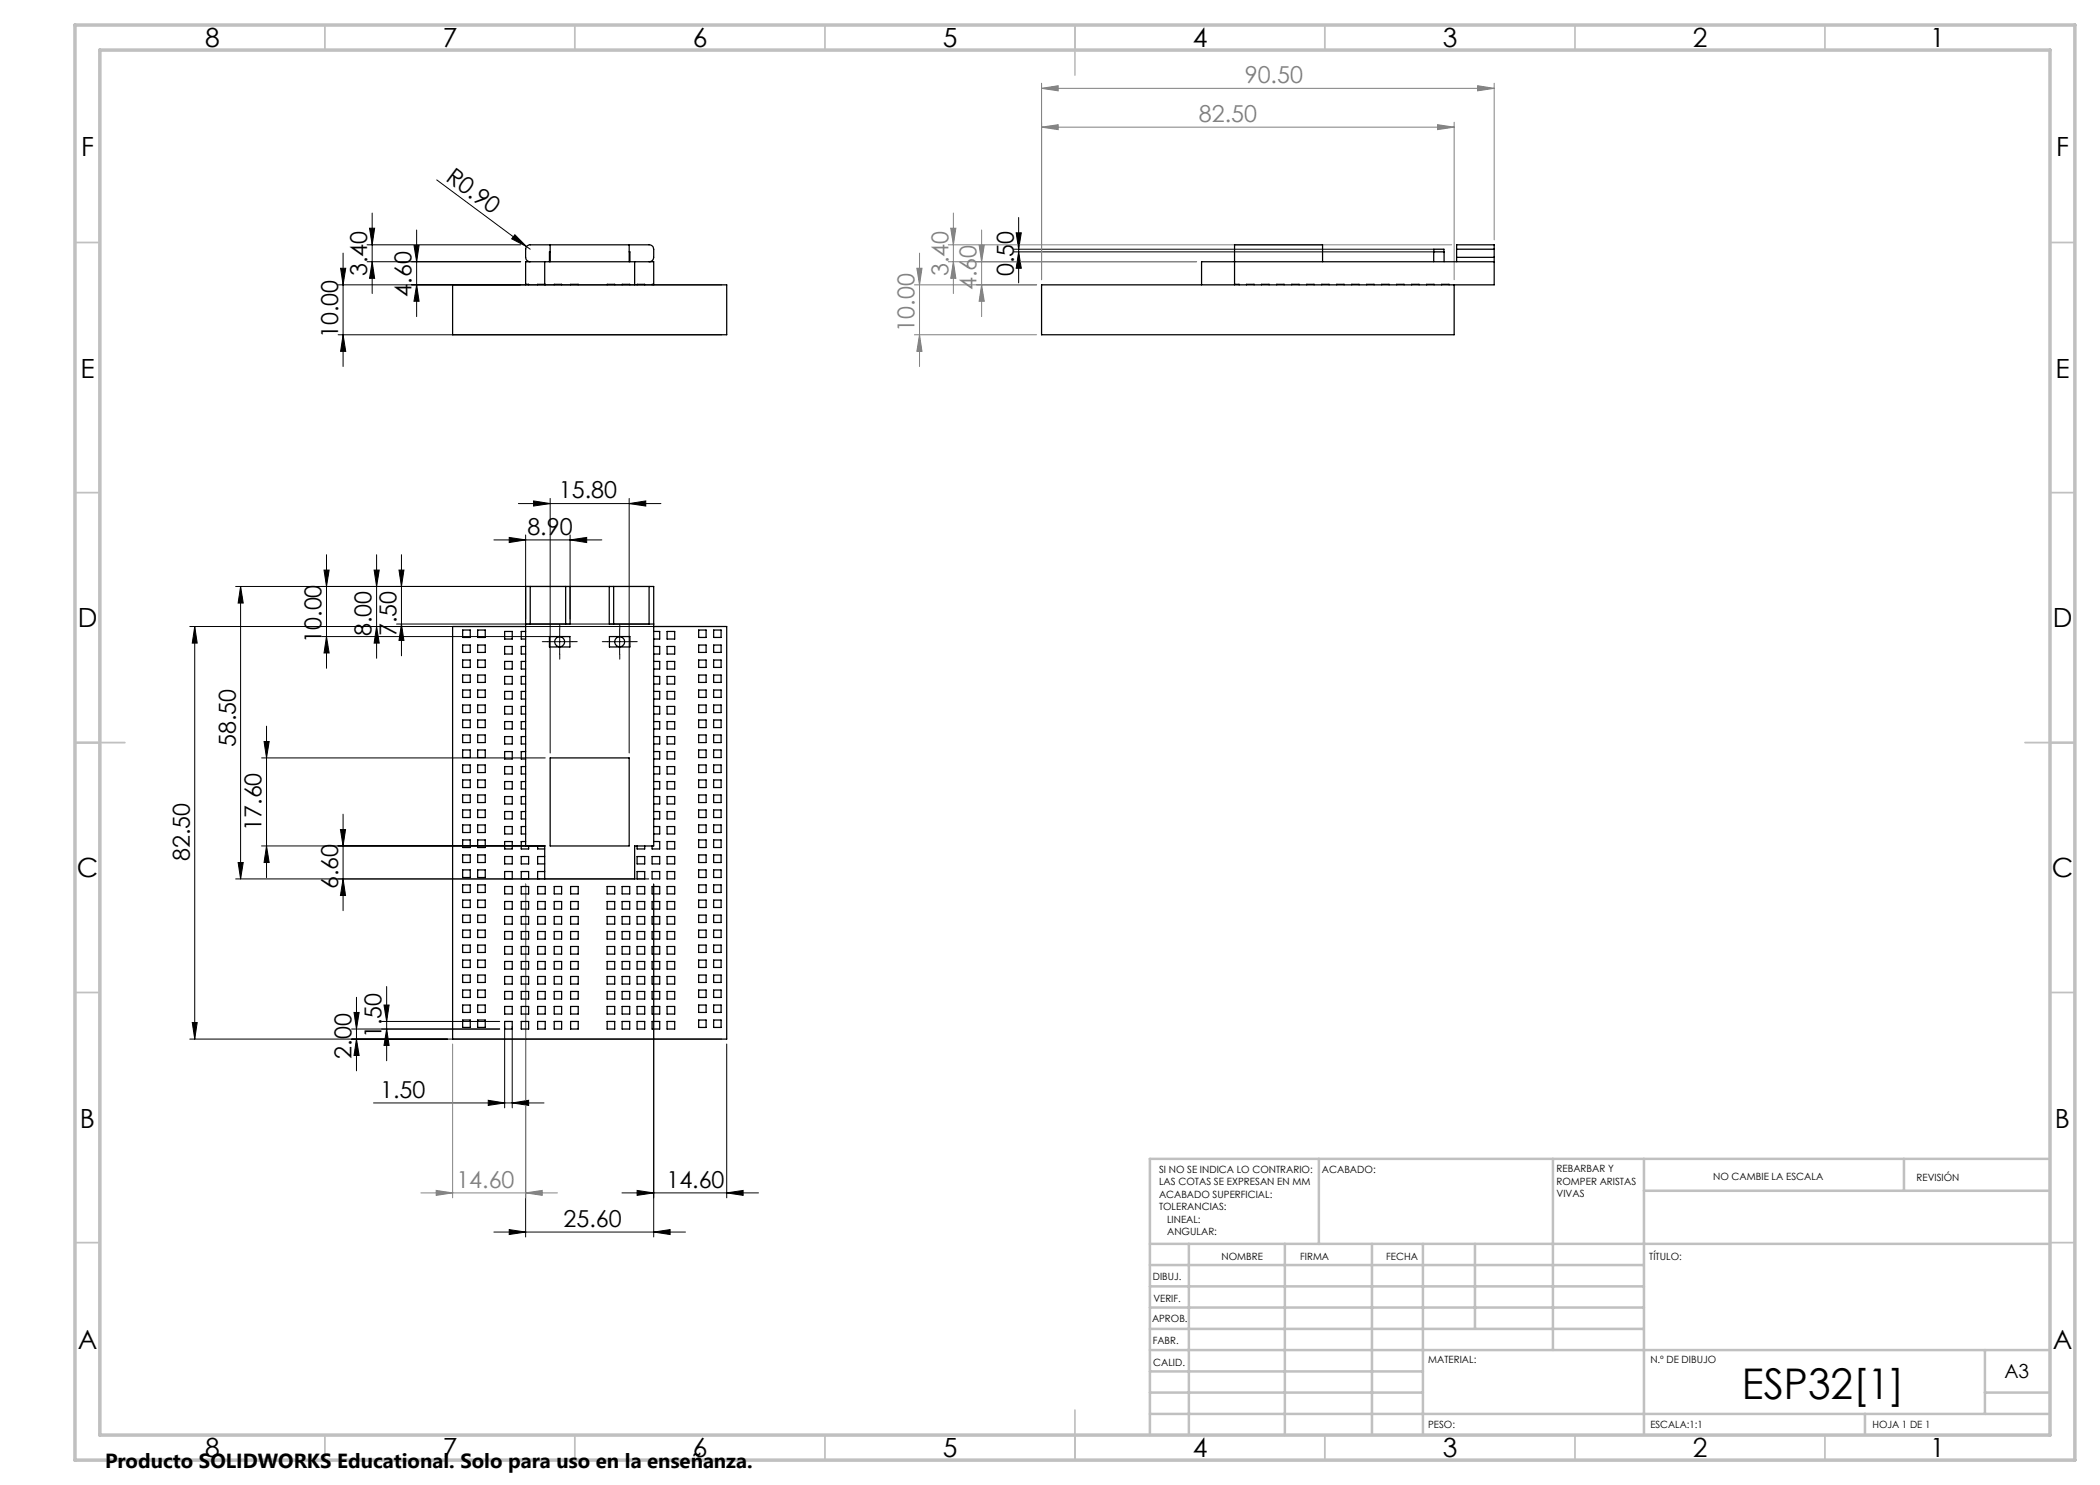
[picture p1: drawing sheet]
<svg xmlns="http://www.w3.org/2000/svg" width="420mm" height="297mm" viewBox="0 0 420 297" stroke-linecap="round" stroke-linejoin="round" font-family="sans-serif">
<g fill="none" stroke="#000" stroke-width=".2">
<path d="M87.3 36l18 13.3M67.6 57h76.7M68.1 53.7h1l-.5 3.3zM68.6 50.6v22.7M73.4 52.3h30.7M73.4 49h30.7M73.9 45.6h1l-.5 3.4zM74.4 52.3l.5 3.4h-1zM74.4 42.6v16.1M82.8 49.1h1l-.5 3.2zM83.3 57l.5 3.3h-1zM83.3 46v17.3"/>
<path d="M103 47l2.3 2.3-3-1.5zM105.3 49.3l.7 .5M202.7 50.4h84.1M202.7 49.8h84.1M203.2 46.6h1.1l-.6 3.2zM203.7 43.5v13.1M203.7 50.4l.6 3.3h-1.1zM67.6 67h76.7M68.6 67l.5 3.3h-1zM110 99.7v50.9M125.8 99.7v50.9M47.1 117.3h82.7"/>
<path d="M48.1 117.3l.5 3.3h-1zM48.1 117.3v58.5M64.8 114h1l-.5 3.3zM65.3 110.9v22.8M74.8 114h1l-.5 3.3zM75.3 110.9v20.8M79.8 114h1l-.5 3.3zM80.3 110.9v20.3M98.8 108h21.6M101.8 107.5l3.3 .5-3.3 .5zM103.7 100.7h28.5M105.1 107v16.8"/>
<path d="M106.7 100.2l3.3 .5-3.3 .5zM114 108l3.3-.5v1zM114 107v16.8M125.8 100.7l3.4-.5v1zM38 125.3h106.3M38.9 125.3v82.5M38.9 125.3l.5 3.3h-.9zM64.3 127.3h48.7M65.3 127.3l.5 3.3h-1zM75.3 125.3l.5 3.3h-1zM79.3 124.8h50.5M80.3 124.8l.5 3.3h-1z"/>
<path d="M109.4 128.3h5M111.9 125.9v4.9M121.4 128.3h5M123.9 125.9v4.9M52.3 151.6h56.7M52.8 148.3h1l-.5 3.3zM53.3 145.2v30.3M47.1 175.8h82.7M47.6 172.5h1l-.5 3.3zM52.3 169.2h56.7M53.3 169.2l.5 3.3h-1zM68.1 165.9h1l-.5 3.3z"/>
<path d="M68.6 175.8l.5 3.3h-1zM68.6 162.8v19.3M105.1 176.8v70.6M130.7 176.8v70.6M71.3 199.5v14.7M77.3 197.3v14.9M38 207.8h106.3M38.5 204.5h.9l-.5 3.3zM70.3 205.8h29.6M70.8 202.5h1l-.5 3.3zM71.3 207.8l.5 3.3h-1zM76.3 204.3h23.6"/>
<path d="M76.8 201h1l-.5 3.3zM77.3 205.8l.5 3.3h-1zM100.9 205.3v16.3M102.4 205.3v16.3M145.3 208.8v30.8M74.7 220.6h34.1M97.6 220.1l3.3 .5-3.3 .5zM102.4 220.6l3.3-.5v1zM124.4 238.6h27.3M127.4 238.1l3.3 .5-3.3 .5zM145.3 238.6l3.3-.5v1zM98.8 246.4h38.3"/>
<path d="M101.8 245.9l3.3 .5-3.3 .5zM130.7 246.4l3.3-.5v1z"/>
</g>
<g fill="none" stroke="#808080" stroke-width=".2">
<path d="M208.3 17.7l3.3-.6v1.1zM208.3 16.6v39.3M208.3 17.7h90.5M295.5 17.1l3.3 .6-3.3 .5zM298.8 16.6v31.4M208.3 25.4l3.3-.5v1zM208.3 25.4h82.5M287.5 24.9l3.3 .5-3.3 .5zM290.8 24.4v31.5M182.9 57h24.4M183.4 53.7h1l-.5 3.3zM183.9 50.6v22.7"/>
<path d="M189.7 49h100.6M189.7 52.3h49.6M190.1 45.6h1.1l-.5 3.4zM190.7 52.3l.5 3.4h-1.1zM190.7 42.6v16.1M195.8 49.1h1l-.5 3.2zM196.3 57l.5 3.3h-1zM196.3 46v17.3M182.9 67h24.4M183.9 67l.5 3.3h-1zM105.1 176.8v62.8M90.5 208.8v30.8"/>
<path d="M84.2 238.6h27.3M87.2 238.1l3.3 .5-3.3 .5zM105.1 238.6l3.3-.5v1z"/>
</g>
<path d="M109.5 128.3h-1M112 125.8v-1M112 130.8v1M114.5 128.3h1M121.5 128.3h-1M124 125.8v-1M124 130.8v1M126.5 128.3h1" fill="none" stroke="#000" stroke-width=".2" stroke-dasharray="15.2 1.3 1.3 1.3"/>
<g fill="none" stroke="#c0c0c0" stroke-width=".35">
<path d="M65 5v5M115 5v5M165 5v5M215 5v10M265 5v5M315 5v5M365 5v5M15 48.5h5M410 48.5h5M15 98.5h5M410 98.5h5M15 148.5h10"/>
<path d="M405 148.5h10M15 198.5h5M410 198.5h5M15 248.5h5M410 248.5h5M65 287v5M115 287v5M165 287v5M215 282v10M265 287v5M315 287v5M365 287v5"/>
</g>
<g fill="none" stroke="#c0c0c0" stroke-width=".5">
<path d="M263.8 231.8v17M310.6 231.8v38.2M328.8 231.8v55.2M328.8 238.2h81.2M380.8 231.8v6.4M410 231.8h-180v55.2M230 248.8h180M230 257.3h98.8M230 253h98.8M237.8 248.8v38.2M257 248.8v38.2M274.4 248.8v38.2"/>
<path d="M284.6 248.8v38.2M295 248.8v17M230 265.8h98.8M230 261.5h98.8M230 278.5h54.6M230 274.3h54.6M230 270h180M397 278.5h13M397 270v12.8M230 282.8h180M373 282.8v4.2"/>
</g>
<path d="M15 5h400v287h-400zM20 10h390v277h-390z" fill="none" stroke="#c0c0c0" stroke-width=".7"/>
<g fill="#000">
<path d="M103 47l2.3 2.3-3-1.5z"/>
<path d="M68.1 53.7h1l-.5 3.3zM68.6 67l.5 3.3h-1zM82.8 49.1h1l-.5 3.2zM83.3 57l.5 3.3h-1zM38.9 125.3l.5 3.3h-.9zM38.5 204.5h.9l-.5 3.3zM79.8 114h1l-.5 3.3zM80.3 124.8l.5 3.3h-1zM70.8 202.5h1l-.5 3.3zM71.3 207.8l.5 3.3h-1zM64.8 114h1l-.5 3.3zM65.3 127.3l.5 3.3h-1z"/>
<path d="M74.4 52.3l.5 3.4h-1zM73.9 45.6h1l-.5 3.4zM203.7 50.4l.6 3.3h-1.1zM203.2 46.6h1.1l-.6 3.2zM47.6 172.5h1l-.5 3.3zM48.1 117.3l.5 3.3h-1zM75.3 125.3l.5 3.3h-1zM74.8 114h1l-.5 3.3zM77.3 205.8l.5 3.3h-1zM76.8 201h1l-.5 3.3z"/>
<path d="M101.8 107.5l3.3 .5-3.3 .5zM114 108l3.3-.5v1z"/>
<path d="M125.8 100.7l3.4-.5v1zM106.7 100.2l3.3 .5-3.3 .5z"/>
<path d="M53.3 169.2l.5 3.3h-1zM52.8 148.3h1l-.5 3.3zM68.6 175.8l.5 3.3h-1zM68.1 165.9h1l-.5 3.3z"/>
<path d="M97.6 220.1l3.3 .5-3.3 .5zM102.4 220.6l3.3-.5v1z"/>
<path d="M127.4 238.1l3.3 .5-3.3 .5zM145.3 238.6l3.3-.5v1z"/>
<path d="M130.7 246.4l3.3-.5v1zM101.8 245.9l3.3 .5-3.3 .5z"/>
</g>
<g fill="#808080">
<path d="M105.1 238.6l3.3-.5v1zM87.2 238.1l3.3 .5-3.3 .5z"/>
<path d="M208.3 25.4l3.3-.5v1zM287.5 24.9l3.3 .5-3.3 .5zM208.3 17.7l3.3-.6v1.1zM295.5 17.1l3.3 .6-3.3 .5z"/>
<path d="M190.1 45.6h1.1l-.5 3.4zM190.7 52.3l.5 3.4h-1.1zM195.8 49.1h1l-.5 3.2zM196.3 57l.5 3.3h-1zM183.4 53.7h1l-.5 3.3zM183.9 67l.5 3.3h-1z"/>
</g>
<g fill="none" stroke="#000" stroke-width=".25">
<path d="M90.5 57h54.8v10h-54.8zM105.1 56.9h.6v.1M105.1 57v-4.7h25.6v4.7M106 52.3a.9 .9 0 0 1-.9-.8v-1.7a.9 .9 0 0 1 .9-.8h23.8a.9 .9 0 0 1 .9 .8v1.7a.9 .9 0 0 1-.9 .8M107.5 57v-.1h1.5v.1M108.9 52.3v4.7M110 49v3.3M110 50.4h-.1v1.9M110.8 57v-.1h1.5v.1M114.1 57v-.1h1.5v.1M121.4 57v-.1h1.5v.1M124.4 57v-.1h1.5v.1"/>
<path d="M125.8 49v3.3M125.8 50.4h.2v1.9M126.9 52.3v4.7M127.4 57v-.1h1.5v.1M130.7 56.9h-.3v.1M246.9 56.9h.9v.1M249.3 57v-.1h1.5v.1M252.3 57v-.1h1.5v.1M255.3 57v-.1h1.5v.1M258.3 57v-.1h1.5v.1M261.3 57v-.1h1.5v.1M264.3 57v-.1h1.5v.1"/>
<path d="M264.5 52.3v-3.3h-17.6v8M267.3 57v-.1h1.5v.1M270.3 57v-.1h1.5v.1M273.3 57v-.1h1.5v.1M276.3 57v-.1h1.5v.1M279.3 57v-.1h1.5v.1M282.3 57v-.1h1.5v.1M285.3 57v-.1h1.5v.1M286.7 52.3l.1-2.5h2v2.5M286.7 50.4h2.1M288.3 57v-.1h1.5v.1M291.3 49.8v-.8h7.5v.8"/>
<path d="M291.3 51.5v.8M291.3 49.8h7.5M291.3 49.8v1.7M291.3 51.5h7.5M298.8 51.5v.8M298.8 52.3v4.7h-90.5v10h82.5v-10M298.8 52.3h-58.5v4.7M298.8 49.8v1.7M106 117.3h-.9v51.9h3.8v6.6M106 117.3v7.5M106 117.3h7.1M113.1 117.3h.9"/>
<path d="M113.1 117.3v7.5M114 117.3v7.5h-.9M114 117.3h7.8M121.8 117.3v7.5h.9M121.8 117.3h.9M122.7 117.3h7.1M122.7 117.3v7.5M129.8 117.3h.9v51.9h-3.8v6.6h-19.4v-1.5h1.4M129.8 117.3v7.5M92.5 126h1.6v1.5h-1.6zM92.5 129h1.6v1.5h-1.6zM92.5 132h1.6v1.5h-1.6z"/>
<path d="M92.5 135h1.6v1.5h-1.6zM92.5 138h1.6v1.5h-1.6zM95.5 126h1.5v1.5h-1.5zM95.5 129h1.5v1.5h-1.5zM95.5 132h1.5v1.5h-1.5zM95.5 135h1.5v1.5h-1.5zM95.5 138h1.5v1.5h-1.5zM100.9 126.3h1.5v1.5h-1.5zM100.9 129.3h1.5v1.5h-1.5zM100.9 132.3h1.5v1.5h-1.5zM100.9 135.3h1.5v1.5h-1.5zM100.9 138.3h1.5v1.5h-1.5z"/>
<path d="M105.1 124.8h.9M105.1 125.3h-14.6v82.5h54.8v-82.5h-14.6M105.1 138.3h-.9v1.5h.9M105.1 135.3h-.9v1.5h.9M105.1 132.3h-.9v1.5h.9M105.1 129.3h-.9v1.5h.9M105.1 126.3h-.9v1.5h.9M106 124.8h7.1M109.9 127.3h4.1v2.1h-4.1zM121.9 127.3h4.1v2.1h-4.1zM122.7 124.8h7.1M129.8 124.8h.9"/>
<path d="M130.7 138.3h1.2v1.5h-1.2M130.7 135.3h1.2v1.5h-1.2M130.7 132.3h1.2v1.5h-1.2M130.7 129.3h1.2v1.5h-1.2M130.7 126.3h1.2v1.5h-1.2M133.4 126.3h1.5v1.5h-1.5zM133.4 129.3h1.5v1.5h-1.5zM133.4 132.3h1.5v1.5h-1.5zM133.4 135.3h1.5v1.5h-1.5zM133.4 138.3h1.5v1.5h-1.5zM139.7 126h1.5v1.5h-1.5zM139.7 138h1.5v1.5h-1.5z"/>
<path d="M139.7 132h1.5v1.5h-1.5zM139.7 129h1.5v1.5h-1.5zM139.7 135h1.5v1.5h-1.5zM142.7 126h1.5v1.5h-1.5zM142.7 138h1.5v1.5h-1.5zM142.7 132h1.5v1.5h-1.5zM142.7 129h1.5v1.5h-1.5zM142.7 135h1.5v1.5h-1.5zM92.5 141h1.6v1.5h-1.6zM92.5 144h1.6v1.5h-1.6zM92.5 147h1.6v1.5h-1.6zM92.5 150h1.6v1.5h-1.6z"/>
<path d="M92.5 153h1.6v1.5h-1.6zM92.5 156h1.6v1.5h-1.6zM92.5 159h1.6v1.5h-1.6zM95.5 141h1.5v1.5h-1.5zM95.5 144h1.5v1.5h-1.5zM95.5 147h1.5v1.5h-1.5zM95.5 150h1.5v1.5h-1.5zM95.5 153h1.5v1.5h-1.5zM95.5 156h1.5v1.5h-1.5zM95.5 159h1.5v1.5h-1.5zM100.9 141.3h1.5v1.5h-1.5zM100.9 144.3h1.5v1.5h-1.5z"/>
<path d="M100.9 147.3h1.5v1.5h-1.5zM100.9 150.3h1.5v1.5h-1.5zM100.9 153.3h1.5v1.5h-1.5zM100.9 156.3h1.5v1.5h-1.5zM100.9 159.3h1.5v1.5h-1.5zM105.1 150.3h-.9v1.5h.9M105.1 147.3h-.9v1.5h.9M105.1 144.3h-.9v1.5h.9M105.1 141.3h-.9v1.5h.9M105.1 156.3h-.9v1.5h.9M105.1 153.3h-.9v1.5h.9M105.1 159.3h-.9v1.5h.9"/>
<path d="M110 151.6h15.8v17.6h-15.8zM130.7 150.3h1.2v1.5h-1.2M130.7 147.3h1.2v1.5h-1.2M130.7 144.3h1.2v1.5h-1.2M130.7 141.3h1.2v1.5h-1.2M130.7 153.3h1.2v1.5h-1.2M130.7 156.3h1.2v1.5h-1.2M130.7 159.3h1.2v1.5h-1.2M133.4 141.3h1.5v1.5h-1.5zM133.4 144.3h1.5v1.5h-1.5zM133.4 147.3h1.5v1.5h-1.5zM133.4 150.3h1.5v1.5h-1.5z"/>
<path d="M133.4 153.3h1.5v1.5h-1.5zM133.4 156.3h1.5v1.5h-1.5zM133.4 159.3h1.5v1.5h-1.5zM139.7 144h1.5v1.5h-1.5zM139.7 141h1.5v1.5h-1.5zM139.7 150h1.5v1.5h-1.5zM139.7 147h1.5v1.5h-1.5zM139.7 156h1.5v1.5h-1.5zM139.7 153h1.5v1.5h-1.5zM139.7 159h1.5v1.5h-1.5zM142.7 144h1.5v1.5h-1.5zM142.7 141h1.5v1.5h-1.5z"/>
<path d="M142.7 150h1.5v1.5h-1.5zM142.7 147h1.5v1.5h-1.5zM142.7 156h1.5v1.5h-1.5zM142.7 153h1.5v1.5h-1.5zM142.7 159h1.5v1.5h-1.5zM92.5 162h1.6v1.5h-1.6zM92.5 165h1.6v1.5h-1.6zM92.5 168h1.6v1.5h-1.6zM92.5 171h1.6v1.5h-1.6zM92.5 174h1.6v1.5h-1.6zM92.5 177h1.6v1.5h-1.6zM95.5 162h1.5v1.5h-1.5z"/>
<path d="M95.5 165h1.5v1.5h-1.5zM95.5 168h1.5v1.5h-1.5zM95.5 171h1.5v1.5h-1.5zM95.5 174h1.5v1.5h-1.5zM95.5 177h1.5v1.5h-1.5zM100.9 174.3h1.5v1.5h-1.5zM100.9 162.3h1.5v1.5h-1.5zM100.9 165.3h1.5v1.5h-1.5zM100.9 168.3h1.5v1.5h-1.5zM100.9 171.3h1.5v1.5h-1.5zM100.9 177.3h1.5v1.5h-1.5zM104.2 171.3h1.5v1.5h-1.5z"/>
<path d="M104.2 174.3h1.5v1.5h-1.5zM104.2 177.3h1.5v1.5h-1.5zM105.1 168.3h-.9v1.5h1.5v-.6M105.1 162.3h-.9v1.5h.9M105.1 165.3h-.9v1.5h.9M107.5 177.3h1.5v1.5h-1.5zM107.5 169.2v.6h1.4M108.9 171.3h-1.4v1.5h1.4M110.8 177.3h1.5v1.5h-1.5zM114.1 177.3h1.5v1.5h-1.5zM121.4 177.3h1.5v1.5h-1.5zM124.4 177.3h1.5v1.5h-1.5z"/>
<path d="M127.4 169.2v.6h1.5v-.6M127.4 171.3h1.5v1.5h-1.5zM127.4 174.3h1.5v1.5h-1.5zM127.4 177.3h1.5v1.5h-1.5zM130.4 171.3h1.5v1.5h-1.5zM130.4 174.3h1.5v1.5h-1.5zM130.4 177.3h1.5v1.5h-1.5zM130.7 168.3h1.2v1.5h-1.5v-.6M130.7 162.3h1.2v1.5h-1.2M130.7 165.3h1.2v1.5h-1.2M133.4 174.3h1.5v1.5h-1.5zM133.4 162.3h1.5v1.5h-1.5z"/>
<path d="M133.4 165.3h1.5v1.5h-1.5zM133.4 168.3h1.5v1.5h-1.5zM133.4 171.3h1.5v1.5h-1.5zM133.4 177.3h1.5v1.5h-1.5zM139.7 177h1.5v1.5h-1.5zM139.7 174h1.5v1.5h-1.5zM139.7 168h1.5v1.5h-1.5zM139.7 165h1.5v1.5h-1.5zM139.7 162h1.5v1.5h-1.5zM139.7 171h1.5v1.5h-1.5zM142.7 177h1.5v1.5h-1.5zM142.7 174h1.5v1.5h-1.5z"/>
<path d="M142.7 168h1.5v1.5h-1.5zM142.7 165h1.5v1.5h-1.5zM142.7 162h1.5v1.5h-1.5zM142.7 171h1.5v1.5h-1.5zM92.5 180h1.6v1.5h-1.6zM92.5 183h1.6v1.5h-1.6zM92.5 186h1.6v1.5h-1.6zM92.5 189h1.6v1.5h-1.6zM92.5 192h1.6v1.5h-1.6zM92.5 195h1.6v1.5h-1.6zM92.5 198h1.6v1.5h-1.6zM95.5 192h1.5v1.5h-1.5z"/>
<path d="M95.5 189h1.5v1.5h-1.5zM95.5 180h1.5v1.5h-1.5zM95.5 183h1.5v1.5h-1.5zM95.5 186h1.5v1.5h-1.5zM95.5 195h1.5v1.5h-1.5zM95.5 198h1.5v1.5h-1.5zM100.9 180.3h1.5v1.5h-1.5zM100.9 183.3h1.5v1.5h-1.5zM100.9 186.3h1.5v1.5h-1.5zM100.9 189.3h1.5v1.5h-1.5zM100.9 192.3h1.5v1.5h-1.5zM100.9 195.3h1.5v1.5h-1.5z"/>
<path d="M100.9 198.3h1.5v1.5h-1.5zM104.2 180.3h1.5v1.5h-1.5zM104.2 183.3h1.5v1.5h-1.5zM104.2 186.3h1.5v1.5h-1.5zM104.2 189.3h1.5v1.5h-1.5zM104.2 192.3h1.5v1.5h-1.5zM104.2 195.3h1.5v1.5h-1.5zM104.2 198.3h1.5v1.5h-1.5zM107.5 180.3h1.5v1.5h-1.5zM107.5 183.3h1.5v1.5h-1.5zM107.5 186.3h1.5v1.5h-1.5zM107.5 189.3h1.5v1.5h-1.5z"/>
<path d="M107.5 192.3h1.5v1.5h-1.5zM107.5 195.3h1.5v1.5h-1.5zM107.5 198.3h1.5v1.5h-1.5zM110.8 180.3h1.5v1.5h-1.5zM110.8 183.3h1.5v1.5h-1.5zM110.8 186.3h1.5v1.5h-1.5zM110.8 189.3h1.5v1.5h-1.5zM110.8 192.3h1.5v1.5h-1.5zM110.8 195.3h1.5v1.5h-1.5zM110.8 198.3h1.5v1.5h-1.5zM114.1 180.3h1.5v1.5h-1.5zM114.1 183.3h1.5v1.5h-1.5z"/>
<path d="M114.1 186.3h1.5v1.5h-1.5zM114.1 189.3h1.5v1.5h-1.5zM114.1 192.3h1.5v1.5h-1.5zM114.1 195.3h1.5v1.5h-1.5zM114.1 198.3h1.5v1.5h-1.5zM121.4 180.3h1.5v1.5h-1.5zM121.4 183.3h1.5v1.5h-1.5zM121.4 186.3h1.5v1.5h-1.5zM121.4 189.3h1.5v1.5h-1.5zM121.4 192.3h1.5v1.5h-1.5zM121.4 195.3h1.5v1.5h-1.5zM121.4 198.3h1.5v1.5h-1.5z"/>
<path d="M124.4 180.3h1.5v1.5h-1.5zM124.4 183.3h1.5v1.5h-1.5zM124.4 186.3h1.5v1.5h-1.5zM124.4 189.3h1.5v1.5h-1.5zM124.4 192.3h1.5v1.5h-1.5zM124.4 195.3h1.5v1.5h-1.5zM124.4 198.3h1.5v1.5h-1.5zM127.4 180.3h1.5v1.5h-1.5zM127.4 183.3h1.5v1.5h-1.5zM127.4 186.3h1.5v1.5h-1.5zM127.4 189.3h1.5v1.5h-1.5zM127.4 192.3h1.5v1.5h-1.5z"/>
<path d="M127.4 195.3h1.5v1.5h-1.5zM127.4 198.3h1.5v1.5h-1.5zM130.4 180.3h1.5v1.5h-1.5zM130.4 183.3h1.5v1.5h-1.5zM130.4 186.3h1.5v1.5h-1.5zM130.4 189.3h1.5v1.5h-1.5zM130.4 192.3h1.5v1.5h-1.5zM130.4 195.3h1.5v1.5h-1.5zM130.4 198.3h1.5v1.5h-1.5zM133.4 180.3h1.5v1.5h-1.5zM133.4 183.3h1.5v1.5h-1.5zM133.4 186.3h1.5v1.5h-1.5z"/>
<path d="M133.4 189.3h1.5v1.5h-1.5zM133.4 192.3h1.5v1.5h-1.5zM133.4 195.3h1.5v1.5h-1.5zM133.4 198.3h1.5v1.5h-1.5zM139.7 192h1.5v1.5h-1.5zM139.7 189h1.5v1.5h-1.5zM139.7 186h1.5v1.5h-1.5zM139.7 198h1.5v1.5h-1.5zM139.7 195h1.5v1.5h-1.5zM139.7 180h1.5v1.5h-1.5zM139.7 183h1.5v1.5h-1.5zM142.7 192h1.5v1.5h-1.5z"/>
<path d="M142.7 189h1.5v1.5h-1.5zM142.7 186h1.5v1.5h-1.5zM142.7 198h1.5v1.5h-1.5zM142.7 195h1.5v1.5h-1.5zM142.7 180h1.5v1.5h-1.5zM142.7 183h1.5v1.5h-1.5zM92.5 201h1.6v1.5h-1.6zM92.5 204h1.6v1.5h-1.6zM95.5 201h1.5v1.5h-1.5zM95.5 204h1.5v1.5h-1.5zM100.9 201.3h1.5v1.5h-1.5zM100.9 204.3h1.5v1.5h-1.5z"/>
<path d="M104.2 201.3h1.5v1.5h-1.5zM104.2 204.3h1.5v1.5h-1.5zM107.5 201.3h1.5v1.5h-1.5zM107.5 204.3h1.5v1.5h-1.5zM110.8 201.3h1.5v1.5h-1.5zM110.8 204.3h1.5v1.5h-1.5zM114.1 201.3h1.5v1.5h-1.5zM114.1 204.3h1.5v1.5h-1.5zM121.4 201.3h1.5v1.5h-1.5zM121.4 204.3h1.5v1.5h-1.5zM124.4 201.3h1.5v1.5h-1.5zM124.4 204.3h1.5v1.5h-1.5z"/>
<path d="M127.4 201.3h1.5v1.5h-1.5zM127.4 204.3h1.5v1.5h-1.5zM130.4 201.3h1.5v1.5h-1.5zM130.4 204.3h1.5v1.5h-1.5zM133.4 204.3h1.5v1.5h-1.5zM133.4 201.3h1.5v1.5h-1.5zM139.7 204h1.5v1.5h-1.5zM139.7 201h1.5v1.5h-1.5zM142.7 204h1.5v1.5h-1.5zM142.7 201h1.5v1.5h-1.5z"/>
<circle cx="111.9" cy="128.4" r="1"/>
<circle cx="123.9" cy="128.4" r="1"/>
</g>
<text font-size="8.5" x="348.4" y="279.7">ESP32[1]</text>
<g font-size="5.3">
<text x="41" y="9.5">8</text>
<text x="88.5" y="9.5">7</text>
<text x="138.5" y="9.5">6</text>
<text x="188.5" y="9.5">5</text>
<text x="238.5" y="9.5">4</text>
<text x="288.5" y="9.5">3</text>
<text x="338.5" y="9.5">2</text>
<text x="386" y="9.5">1</text>
<text x="16.2" y="31.2">F</text>
<text x="411.2" y="31.2">F</text>
<text x="16.1" y="75.5">E</text>
<text x="411.1" y="75.5">E</text>
<text x="15.5" y="125.5">D</text>
<text x="410.5" y="125.5">D</text>
<text x="15.4" y="175.5">C</text>
<text x="410.4" y="175.5">C</text>
<text x="16" y="225.5">B</text>
<text x="411" y="225.5">B</text>
<text x="15.5" y="269.7">A</text>
<text x="410.5" y="269.7">A</text>
<text x="41" y="291.5">8</text>
<text x="88.5" y="291.5">7</text>
<text x="138.5" y="291.5">6</text>
<text x="188.5" y="291.5">5</text>
<text x="238.5" y="291.5">4</text>
<text x="288.5" y="291.5">3</text>
<text x="338.5" y="291.5">2</text>
<text x="386" y="291.5">1</text>
</g>
<g font-size="4.7" fill="#808080">
<text x="249" y="16.6">90.50</text>
<text x="239.8" y="24.4">82.50</text>
<text x="189.7" y="55.3" transform="rotate(-90 189.7 55.3)">3.40</text>
<text x="195.3" y="58.1" transform="rotate(-90 195.3 58.1)">4.60</text>
<text x="182.9" y="66.3" transform="rotate(-90 182.9 66.3)">10.00</text>
<text x="91.3" y="237.5">14.60</text>
</g>
<g font-size="4.7">
<text x="89" y="36" transform="rotate(37 89 36)">R0.90</text>
<text x="73.4" y="55.2" transform="rotate(-90 73.4 55.2)">3.40</text>
<text x="82.3" y="59.3" transform="rotate(-90 82.3 59.3)">4.60</text>
<text x="202.7" y="55.3" transform="rotate(-90 202.7 55.3)">0.50</text>
<text x="67.6" y="67.7" transform="rotate(-90 67.6 67.7)">10.00</text>
<text x="111.8" y="99.7">15.80</text>
<text x="105.5" y="107">8.90</text>
<text x="64.3" y="128.6" transform="rotate(-90 64.3 128.6)">10.00</text>
<text x="74.3" y="127.3" transform="rotate(-90 74.3 127.3)">8.00</text>
<text x="79.3" y="127.3" transform="rotate(-90 79.3 127.3)">7.50</text>
<text x="47.1" y="149.4" transform="rotate(-90 47.1 149.4)">58.50</text>
<text x="52.3" y="166.2" transform="rotate(-90 52.3 166.2)">17.60</text>
<text x="38" y="172.2" transform="rotate(-90 38 172.2)">82.50</text>
<text x="67.6" y="177.8" transform="rotate(-90 67.6 177.8)">6.60</text>
<text x="76.3" y="207.6" transform="rotate(-90 76.3 207.6)">1.50</text>
<text x="70.3" y="211.7" transform="rotate(-90 70.3 211.7)">2.00</text>
<text x="76" y="219.5">1.50</text>
<text x="133.3" y="237.5">14.60</text>
<text x="112.7" y="245.4">25.60</text>
</g>
<text font-size="4.1" x="21" y="293.7">Producto SOLIDWORKS Educational. Solo para uso en la enseñanza.</text>
<text font-size="3.9" x="400.9" y="275.5">A3</text>
<g font-size="2">
<text x="231.8" y="234.6">SI NO SE INDICA LO CONTRARIO:</text>
<text x="231.8" y="237.1">LAS COTAS SE EXPRESAN EN MM</text>
<text x="231.8" y="239.6">ACABADO SUPERFICIAL:</text>
<text x="264.4" y="234.6">ACABADO:</text>
<text x="311.3" y="234.5">REBARBAR Y</text>
<text x="311.3" y="237">ROMPER ARISTAS</text>
<text x="311.3" y="239.5">VIVAS</text>
<text x="342.6" y="236">NO CAMBIE LA ESCALA</text>
<text x="383.3" y="236.2">REVISIÓN</text>
<text x="231.8" y="242.1">TOLERANCIAS:</text>
<text x="233.4" y="244.6">LINEAL:</text>
<text x="233.4" y="247.1">ANGULAR:</text>
<text x="244.3" y="252">NOMBRE</text>
<text x="260" y="251.9">FIRMA</text>
<text x="277.2" y="251.9">FECHA</text>
<text x="329.9" y="251.9">TÍTULO:</text>
<text x="230.6" y="256.1">DIBUJ.</text>
<text x="230.7" y="260.3">VERIF.</text>
<text x="230.4" y="264.4">APROB.</text>
<text x="230.5" y="268.8">FABR.</text>
<text x="230.7" y="273.1">CALID.</text>
<text x="285.6" y="272.5">MATERIAL:</text>
<text x="330.1" y="272.5">N.º DE DIBUJO</text>
<text x="285.6" y="285.5">PESO:</text>
<text x="330.1" y="285.6">ESCALA:1:1</text>
<text x="374.5" y="285.6">HOJA 1 DE 1</text>
</g>
</svg>
